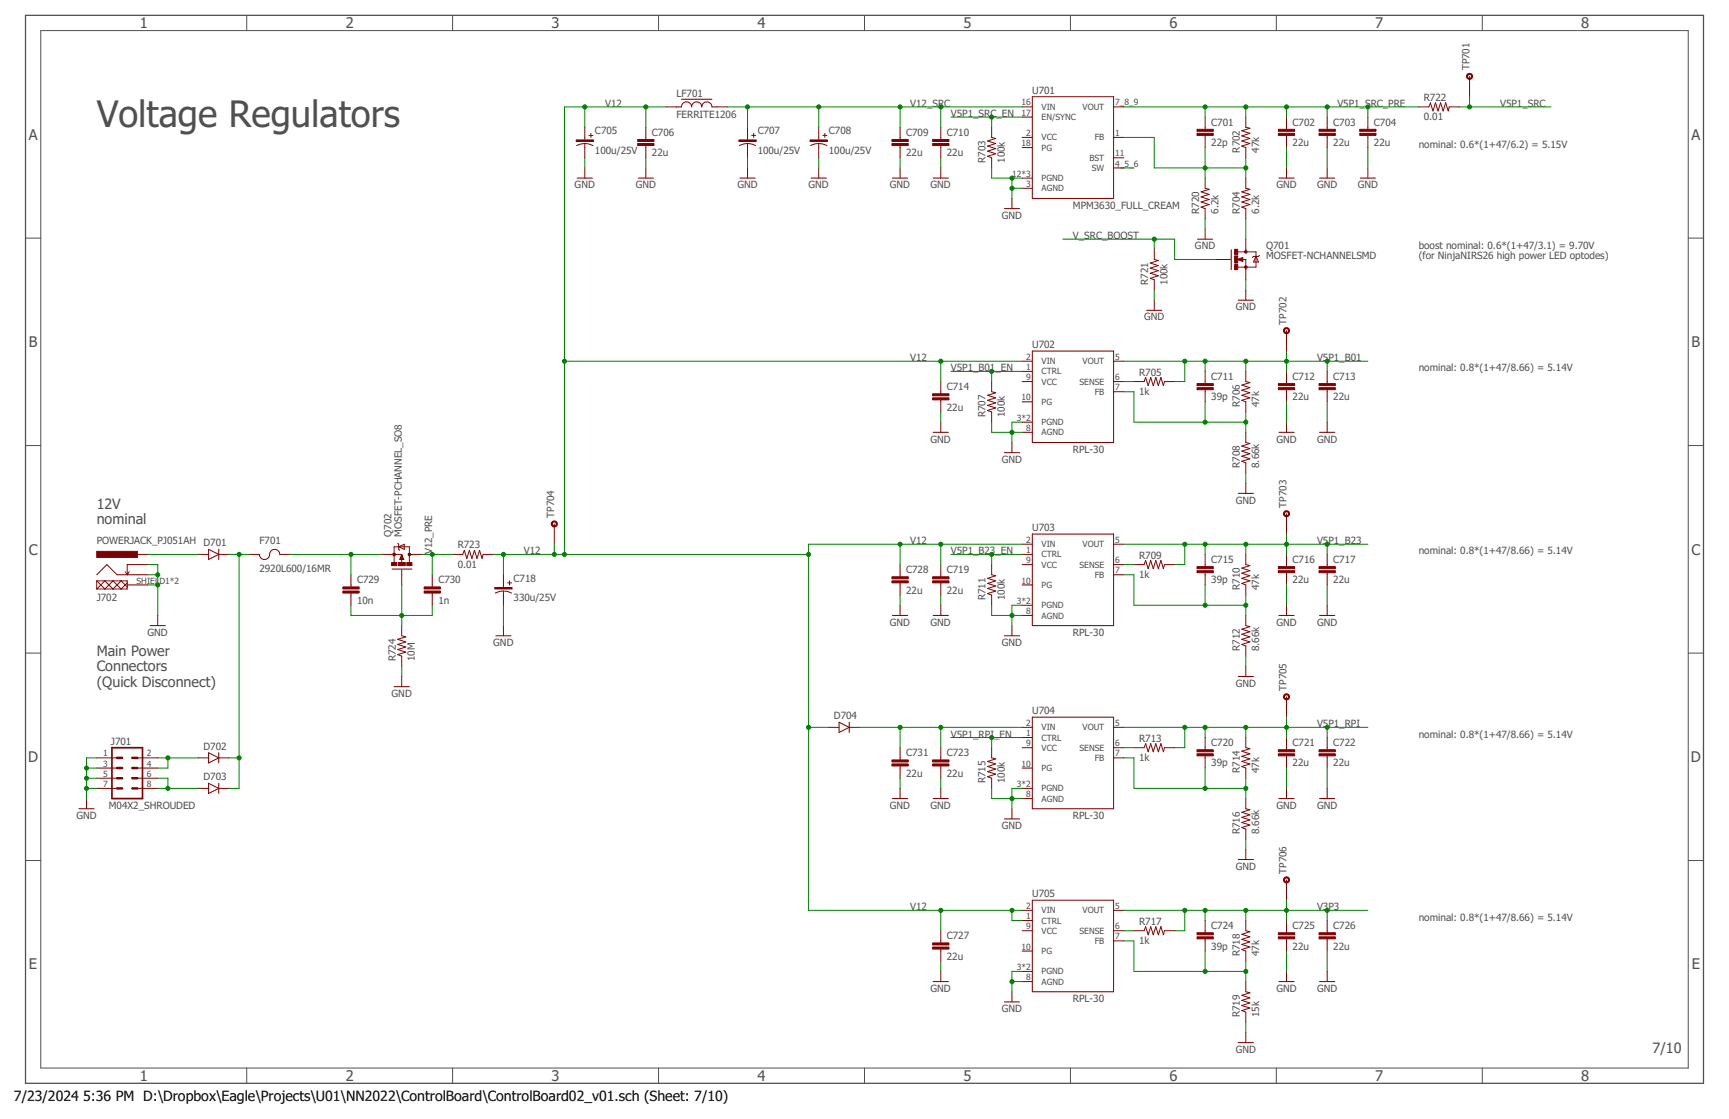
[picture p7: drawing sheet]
<svg xmlns="http://www.w3.org/2000/svg" width="432mm" height="279mm" viewBox="0 0 432 279" stroke-linecap="round" stroke-linejoin="round" font-family="sans-serif">
<path d="M6.4 3.8h419v266.7h-419z" fill="none" stroke="#505050" stroke-width=".32"/>
<g fill="none" stroke="#505050" stroke-width=".25">
<path d="M10.2 7.6h411.4v259.1h-411.4zM61.6 3.8v3.8M113 3.8v3.8M164.5 3.8v3.8M215.9 3.8v3.8M267.3 3.8v3.8M318.7 3.8v3.8M370.2 3.8v3.8M6.4 59.5h3.8M421.6 59.5h3.8M6.4 111.3h3.8M421.6 111.3h3.8"/>
<path d="M6.4 163.1h3.8M421.6 163.1h3.8M6.4 214.9h3.8M421.6 214.9h3.8M61.6 266.7v3.8M113 266.7v3.8M164.5 266.7v3.8M215.9 266.7v3.8M267.3 266.7v3.8M318.7 266.7v3.8M370.2 266.7v3.8"/>
</g>
<g fill="none" stroke="#800000" stroke-width=".25">
<path d="M367 19.1v5.1M144 36.3a4.3 4.3 0 0 1 4.1 0M146 31.8v3.3M146 35.8v3.6M147.1 33.8h1M147.6 33.3v1M161.3 31.8v3M161.3 36.3v3.1M166.4 26.7h3.8a1.27 1.27 0 0 1 1.2-1.3 1.27 1.27 0 0 1 1.3 1.3 1.27 1.27 0 0 1 1.3-1.3 1.27 1.27 0 0 1 1.3 1.3 1.27 1.27 0 0 1 1.2-1.3 1.27 1.27 0 0 1 1.3 1.3h3.8M170.2 24.8h7.6M184.7 36.3a4.3 4.3 0 0 1 4 0M186.7 31.8v3.3"/>
<path d="M186.7 35.8v3.6M187.7 33.8h1M188.2 33.3v1M202.4 36.3a4.3 4.3 0 0 1 4.1 0M204.5 31.8v3.3M204.5 35.8v3.6M205.5 33.8h1M206 33.3v1M224.8 31.8v3M224.8 36.3v3.1M234.9 31.8v3M234.9 36.3v3.1"/>
<path d="M247.6 31.8v2.5l1.1 .3-2.1 .6 2.1 .6-2.1 .7 2.1 .6-2.1 .6 2.1 .7-2.1 .6 1 .4v2.5M255.3 26.7h2.5M255.3 29.2h2.5M255.3 34.3h2.5M255.3 36.9h2.5M257.8 24.2h20.3v25.4h-20.3zM278.1 26.7h2.5M278.1 34.3h2.5M278.1 39.4h2.5M301 29.2v3.1M301 33.8v3.1M311.1 29.2v2.6l1 .2-2 .7 2 .6-2 .6 2 .7-2 .6 2 .6-2 .7 1 .4v2.5"/>
<path d="M321.3 29.2v3.1M321.3 33.8v3.1M331.4 29.2v3.1M331.4 33.8v3.1M341.6 29.2v3.1M341.6 33.8v3.1M354.3 26.7h2.5l.4-1 .7 2 .6-2 .6 2 .7-2 .6 2 .6-2 .7 2 .2-1h2.6M144.1 44.5h3.9M146 41.9v2.6M159.4 44.5h3.8M161.3 41.9v2.6M184.8 44.5h3.8"/>
<path d="M186.7 41.9v2.6M202.6 44.5h3.8M204.5 41.9v2.6M222.9 44.5h3.8M224.8 41.9v2.6M233 44.5h3.9M234.9 41.9v2.6M250.8 52.1h3.8M252.7 49.6v2.5M255.3 44.5h2.5M255.3 47h2.5M278.1 41.9h2.5"/>
<path d="M299.1 59.7h3.8M301 44.5v2.5l1 .3-2 .6 2 .6-2 .7 2 .6-2 .6 2 .7-2 .6 1 .4v2.5M301 57.2v2.5M311.1 44.5v2.5l1 .3-2 .6 2 .6-2 .7 2 .6-2 .6 2 .7-2 .6 1 .4v2.5M311.1 59.7v3.2M319.4 44.5h3.8M321.3 41.9v2.6M329.5 44.5h3.9M331.4 41.9v2.6M339.7 44.5h3.8M341.6 41.9v2.6M286.4 77.5h3.8"/>
<path d="M288.3 62.3v2.5l1 .2-2 .7 2 .6-2 .7 2 .6-2 .6 2 .7-2 .6 1 .4v2.5M288.3 75v2.5M303.5 64.8h3.8M307.5 62.4v4.9M309.1 64.8l1.3-.5v1zM309.1 62.9h4.6v3.8h-4.6M309.2 75h3.8M310.2 64.8h.9v5.1M311.1 72.4v2.6M313.7 64l.6 1.4h-1.3zM314.6 63.8l-.3 .2h-1.3l-.2 .3M234.9 95.3v3"/>
<path d="M234.9 99.8v3.1M247.6 95.3v2.5l1.1 .3-2.1 .6 2.1 .6-2.1 .6 2.1 .7-2.1 .6 2.1 .7-2.1 .6 1 .4v2.5M255.3 90.2h2.5M255.3 92.7h2.5M255.3 95.3h2.5M257.8 87.7h20.3v22.8h-20.3zM278.1 90.2h2.5M278.1 95.3h2.5M278.1 97.8h2.5M283.2 95.3h2.5l.4-1 .6 2 .7-2 .6 2 .6-2 .7 2 .6-2 .7 2 .2-1h2.5M301 92.7v3.1M301 97.3v3"/>
<path d="M311.1 92.7v2.6l1 .2-2 .7 2 .6-2 .6 2 .7-2 .6 2 .6-2 .6 1 .4v2.6M321.3 82.6v5.1M321.3 92.7v3.1M321.3 97.3v3M331.4 92.7v3.1M331.4 97.3v3M233 107.9h3.9M234.9 105.4v2.5M250.8 113h3.8M252.7 110.5v2.5M255.3 100.3h2.5M255.3 105.4h2.5"/>
<path d="M255.3 107.9h2.5M311.1 107.9v2.6l1 .2-2 .7 2 .6-2 .6 2 .7-2 .6 2 .7-2 .6 1 .4v2.5M319.4 107.9h3.8M321.3 105.4v2.5M329.5 107.9h3.9M331.4 105.4v2.5M34.3 138.4h2.6M49.6 138.4h2.5M52.1 137.2l2.5 1.2-2.5 1.3zM54.6 137.2v2.5M54.6 138.4h2.6M62.3 138.4h2.5a1.3 1.3 0 0 0 1.4 1.3 1.3 1.3 0 0 0 1.2-1.6 1.28 1.28 0 0 1 1.3-.9 1.28 1.28 0 0 1 1.2 1.2h2.5"/>
<path d="M95.3 138.4h5M99.3 135.6l.3 .3v1.3l.2 .2M99.6 136.5l1.4-.6v1.3zM100.3 139.6v.9M100.3 138.4l.5 1.3h-1zM102.2 138.4h3.2M113 138.4h2.6l.4-1 .6 2 .6-2 .7 2 .6-2 .6 2 .7-2 .6 2 .2-1h2.6M138.4 130.8v5.1M255.3 138.4h2.5M255.3 135.9h2.5M257.8 133.3h20.3v22.9h-20.3zM278.1 135.9h2.5"/>
<path d="M301 138.4v3.1M309.2 123.2h3.8M311.1 120.6v2.6M311.1 138.4v2.6l1 .2-2 .7 2 .6-2 .6 2 .7-2 .6 2 .6-2 .7 1 .3v2.6M321.3 128.3v5M321.3 138.4v3.1M331.4 138.4v3.1M24.2 143.5l2.5-2.5 2.5 2.5h7.7M24.2 145h7.6v2.1h-7.6M24.2 145v2.1M24.2 145l2 2.1 2-2.1 2 2.1 1.6-1.6M31.3 142.7l.5 .8"/>
<path d="M31.8 146h5.1M31.8 146.6l-1.6-1.6-2 2.1-2-2.1-2 2.1M32.3 142.7l-.5 .8M36.9 141h-5.1v2.5M37.5 156.2h3.8M39.4 153.7v2.5M87.7 143.5v3.1M87.7 148.1v3M97.9 142.1h5M98.4 140.4v-3.9h3.8v4M100.3 142.2v3.8M100.3 156.2v2.5l1 .3-2 .6 2 .7-2 .6 2 .6-2 .7 2 .6-2 .6 1 .4v2.6"/>
<path d="M107.9 143.5v3.1M107.9 148.1v3M123.7 148.1a4.3 4.3 0 0 1 4.1 0M123.8 158.7h3.8M125.7 143.5v3.3M125.7 147.6v3.5M125.7 156.2v2.5M126.7 145.5h1.1M127.3 145v1M222.9 153.7h3.8M224.8 141v3M224.8 145.5v3.1"/>
<path d="M224.8 151.1v2.6M233 153.7h3.9M234.9 141v3M234.9 145.5v3.1M234.9 151.1v2.6M247.6 141v2.5l1.1 .3-2.1 .6 2.1 .6-2.1 .7 2.1 .6-2.1 .6 2.1 .7-2.1 .6 1 .4v2.5M250.8 158.7h3.8M252.7 156.2v2.5M255.3 141h2.5M255.3 146h2.5M255.3 151.1h2.5M255.3 153.7h2.5"/>
<path d="M278.1 143.5h2.5M278.1 141h2.5M283.2 141h2.5l.4-1 .6 2 .7-2 .6 2 .6-2 .7 2 .6-2 .7 2 .2-1h2.5M301 143v3M311.1 153.7v2.5l1 .3-2 .6 2 .6-2 .7 2 .6-2 .6 2 .7-2 .6 1 .4v2.5M319.4 153.7h3.8M321.3 143v3M321.3 151.1v2.6M329.5 153.7h3.9M331.4 143v3M331.4 151.1v2.6M98.4 171.4h3.8"/>
<path d="M100.3 168.9v2.5M257.8 179.1h20.3v22.8h-20.3zM309.2 168.9h3.8M311.1 166.4v2.5M321.3 174v5.1M21.6 199.4v2.5M24.2 191.8h5M24.2 196.8h5M24.2 189.2h5M24.2 194.3h5M34.3 191.8h5.1M34.3 196.8h5.1"/>
<path d="M34.3 189.2h5.1M34.3 194.3h5.1M49.6 196.8h2.5M49.6 189.2h2.5M52.1 188l2.5 1.2-2.5 1.3zM52.1 195.6l2.5 1.2-2.5 1.3zM54.6 188v2.5M54.6 195.6v2.5M54.6 196.8h2.6M54.6 189.2h2.6M207 181.6h2.5M209.5 180.3l2.6 1.3-2.6 1.3z"/>
<path d="M212.1 181.6h2.5M212.1 180.3v2.6M222.9 199.4h3.8M224.8 186.7v3M224.8 191.3v3M224.8 196.8v2.6M233 199.4h3.9M234.9 186.7v3M234.9 191.3v3M234.9 196.8v2.6M247.6 186.7v2.5l1.1 .3-2.1 .6 2.1 .7-2.1 .6 2.1 .6-2.1 .7 2.1 .6-2.1 .6 1 .4v2.5M255.3 181.6h2.5"/>
<path d="M255.3 184.1h2.5M255.3 186.7h2.5M255.3 191.8h2.5M255.3 196.8h2.5M255.3 199.4h2.5M278.1 181.6h2.5M278.1 186.7h2.5M278.1 189.2h2.5M283.2 186.7h2.5l.4-1 .6 2 .7-2 .6 2 .6-2 .7 2 .6-2 .7 2 .2-1h2.5M301 184.1v3.1M301 188.7v3.1M311.1 184.1v2.6l1 .2-2 .7 2 .6-2 .6 2 .7-2 .6 2 .7-2 .6 1 .4v2.5"/>
<path d="M311.1 199.4v2.5l1 .3-2 .6 2 .7-2 .6 2 .6-2 .7 2 .6-2 .6 1 .4v2.5M319.4 199.4h3.8M321.3 184.1v3.1M321.3 188.7v3.1M321.3 196.8v2.6M329.5 199.4h3.9M331.4 184.1v3.1M331.4 188.7v3.1M331.4 196.8v2.6M19.7 201.9h3.8M250.8 204.5h3.8M252.7 201.9v2.6"/>
<path d="M309.2 214.6h3.8M311.1 212.1v2.5M321.3 219.7v5.1M234.9 232.4v3M234.9 237v3M255.3 227.3h2.5M255.3 229.8h2.5M255.3 232.4h2.5M255.3 237.5h2.5M257.8 224.8h20.3v22.8h-20.3zM278.1 227.3h2.5M278.1 232.4h2.5"/>
<path d="M278.1 234.9h2.5M283.2 232.4h2.5l.4-1 .6 2 .7-2 .6 2 .6-2 .7 2 .6-2 .7 2 .2-1h2.5M301 229.8v3.1M301 234.4v3.1M311.1 229.8v2.6l1 .2-2 .7 2 .6-2 .6 2 .7-2 .6 2 .7-2 .6 1 .4v2.5M321.3 229.8v3.1M321.3 234.4v3.1M331.4 229.8v3.1M331.4 234.4v3.1M233 245.1h3.9M234.9 242.5v2.6M250.8 250.2h3.8"/>
<path d="M252.7 247.6v2.6M255.3 242.5h2.5M255.3 245.1h2.5M311.1 245.1v2.5l1 .3-2 .6 2 .7-2 .6 2 .6-2 .7 2 .6-2 .6 1 .4v2.5M311.1 257.8v2.5M319.4 245.1h3.8M321.3 242.5v2.6M329.5 245.1h3.9M331.4 242.5v2.6M309.2 260.3h3.8"/>
</g>
<g fill="#800000" stroke="#800000" stroke-width=".25">
<path d="M232.9 35.8h4.1v.5h-4.1z"/>
<path d="M232.9 34.8h4.1v.5h-4.1z"/>
<path d="M298.9 33.3h4.1v.5h-4.1z"/>
<path d="M298.9 32.3h4.1v.5h-4.1z"/>
<path d="M319.3 33.3h4v.5h-4z"/>
<path d="M319.3 32.3h4v.5h-4z"/>
<path d="M329.4 33.3h4.1v.5h-4.1z"/>
<path d="M329.4 32.3h4.1v.5h-4.1z"/>
<path d="M24.2 137.7h10.1v1.5h-10.1z"/>
<path d="M232.9 99.3h4.1v.5h-4.1z"/>
<path d="M232.9 98.3h4.1v.5h-4.1z"/>
<path d="M298.9 96.8h4.1v.5h-4.1z"/>
<path d="M298.9 95.8h4.1v.5h-4.1z"/>
<path d="M319.3 96.8h4v.5h-4z"/>
<path d="M319.3 95.8h4v.5h-4z"/>
<path d="M329.4 96.8h4.1v.5h-4.1z"/>
<path d="M329.4 95.8h4.1v.5h-4.1z"/>
<path d="M232.9 145h4.1v.5h-4.1z"/>
<path d="M232.9 144h4.1v.5h-4.1z"/>
<path d="M298.9 142.5h4.1v.5h-4.1z"/>
<path d="M298.9 141.5h4.1v.5h-4.1z"/>
<path d="M319.3 142.5h4v.5h-4z"/>
<path d="M319.3 141.5h4v.5h-4z"/>
<path d="M329.4 142.5h4.1v.5h-4.1z"/>
<path d="M329.4 141.5h4.1v.5h-4.1z"/>
<path d="M232.9 190.8h4.1v.5h-4.1z"/>
<path d="M232.9 189.7h4.1v.5h-4.1z"/>
<path d="M298.9 188.2h4.1v.5h-4.1z"/>
<path d="M298.9 187.2h4.1v.5h-4.1z"/>
<path d="M319.3 188.2h4v.5h-4z"/>
<path d="M319.3 187.2h4v.5h-4z"/>
<path d="M329.4 188.2h4.1v.5h-4.1z"/>
<path d="M329.4 187.2h4.1v.5h-4.1z"/>
<path d="M232.9 236.5h4.1v.5h-4.1z"/>
<path d="M232.9 235.4h4.1v.5h-4.1z"/>
<path d="M298.9 233.9h4.1v.5h-4.1z"/>
<path d="M298.9 232.9h4.1v.5h-4.1z"/>
<path d="M319.3 233.9h4v.5h-4z"/>
<path d="M319.3 232.9h4v.5h-4z"/>
<path d="M329.4 233.9h4.1v.5h-4.1z"/>
<path d="M329.4 232.9h4.1v.5h-4.1z"/>
<path d="M222.8 35.8h4v.5h-4z"/>
<path d="M222.8 34.8h4v.5h-4z"/>
<path d="M159.3 35.8h4v.5h-4z"/>
<path d="M159.3 34.8h4v.5h-4z"/>
<path d="M339.6 33.3h4v.5h-4z"/>
<path d="M339.6 32.3h4v.5h-4z"/>
<path d="M123.6 146.7h4.3v.4h-4.3z"/>
<path d="M184.5 34.9h4.3v.4h-4.3z"/>
<path d="M143.9 34.9h4.3v.4h-4.3z"/>
<path d="M202.3 34.9h4.3v.4h-4.3z"/>
<path d="M308.3 66.1h.8v1.2h-.8z"/>
<path d="M308.3 62.3h.8v1.2h-.8z"/>
<path d="M308.3 63.9h.8v1.8h-.8z"/>
<path d="M222.8 145h4v.5h-4z"/>
<path d="M222.8 144h4v.5h-4z"/>
<path d="M101.6 140.5h1.3v.7h-1.3z"/>
<path d="M97.8 140.5h1.3v.7h-1.3z"/>
<path d="M99.4 140.5h1.8v.7h-1.8z"/>
<path d="M105.9 147.6h4.1v.5h-4.1z"/>
<path d="M105.9 146.6h4.1v.5h-4.1z"/>
<path d="M85.6 147.6h4.1v.5h-4.1z"/>
<path d="M85.6 146.6h4.1v.5h-4.1z"/>
<path d="M222.8 190.8h4v.5h-4z"/>
<path d="M222.8 189.7h4v.5h-4z"/>
</g>
<g fill="#800000" stroke="#800000" stroke-width=".25">
<path d="M366.4 18.6a.77 .77 0 0 1 1.2 0 .77 .77 0 0 1-.4 1.2 .77 .77 0 0 1-1-.7h.3a.52 .52 0 0 1 .7-.5 .52 .52 0 0 1 .2 .9 .52 .52 0 0 1-.9-.3v-.1h-.3z" fill-rule="evenodd"/>
<path d="M320.7 82.1a.76 .76 0 0 1 1.2 .1 .76 .76 0 0 1-.4 1.1 .76 .76 0 0 1-1-.7h.3a.51 .51 0 0 1 .7-.5 .51 .51 0 0 1 .2 .8 .51 .51 0 0 1-.9-.2v-.1h-.3z" fill-rule="evenodd"/>
<path d="M320.7 127.8a.76 .76 0 0 1 1.2 .1 .76 .76 0 0 1-.4 1.1 .76 .76 0 0 1-1-.7h.3a.51 .51 0 0 1 .7-.5 .51 .51 0 0 1 .2 .8 .51 .51 0 0 1-.9-.2v-.1h-.3z" fill-rule="evenodd"/>
<path d="M320.7 173.5a.76 .76 0 0 1 1.2 .1 .76 .76 0 0 1-.4 1.1 .76 .76 0 0 1-1-.7h.3a.51 .51 0 0 1 .7-.5 .51 .51 0 0 1 .2 .8 .51 .51 0 0 1-.9-.1v-.2h-.3z" fill-rule="evenodd"/>
<path d="M320.7 219.2a.76 .76 0 0 1 1.2 .1 .76 .76 0 0 1-.4 1.1 .76 .76 0 0 1-1-.7h.3a.51 .51 0 0 1 .7-.5 .51 .51 0 0 1 .2 .8 .51 .51 0 0 1-.9-.1v-.2h-.3z" fill-rule="evenodd"/>
<path d="M137.9 130.3a.76 .76 0 0 1 1.2 .1 .76 .76 0 0 1-.5 1.2 .76 .76 0 0 1-.9-.8h.2a.51 .51 0 0 1 .7-.5 .51 .51 0 0 1 .2 .8 .51 .51 0 0 1-.8-.1l-.1-.2h-.2z" fill-rule="evenodd"/>
<path d="M98.2 138.2h.5v.5h-.5z" fill-rule="evenodd"/>
<circle cx="311.1" cy="66.7" r=".33"/>
<circle cx="311.1" cy="62.9" r=".33"/>
<circle cx="102.2" cy="138.4" r=".32"/>
</g>
<path d="M310.2 64.5l-.8 .3 .8 .2v-.2h-.2M100.3 139.3v.3h-.2l.2-.9 .3 .9" fill="none" stroke="#800000" stroke-width=".32"/>
<path d="M29.2 194.3h1.3M29.2 191.8h1.3M29.2 189.2h1.3M29.2 196.8h1.3M33 194.3h1.3M33 191.8h1.3M33 189.2h1.3M33 196.8h1.3" fill="none" stroke="#800000" stroke-width=".61"/>
<path d="M28 186.7h7.6v12.7h-7.6z" fill="none" stroke="#800000" stroke-width=".42"/>
<g fill="none" stroke="#008000" stroke-width=".25">
<path d="M146 26.7v5.1M146 39.4v2.5M161.3 26.7v5.1M161.3 39.4v2.5M166.4 26.7h-25.4v111.7M181.6 26.7h73.7M186.7 26.7v5.1M186.7 39.4v2.5M204.5 26.7v5.1M204.5 39.4v2.5M224.8 26.7v5.1M224.8 39.4v2.5"/>
<path d="M234.9 26.7v5.1M234.9 39.4v2.5M237.5 29.2h17.8M247.6 29.2v2.6M280.6 34.3h7.7v7.6h22.8M280.6 26.7h73.7M301 26.7v2.5M301 36.9v7.6M311.1 26.7v2.5M311.1 39.4v5.1M321.3 26.7v2.5M321.3 36.9v5"/>
<path d="M331.4 26.7v2.5M331.4 36.9v5M341.6 26.7v2.5M341.6 36.9v5M364.5 26.7h22.8M367 24.2v2.5M247.6 41.9v2.6h7.7M252.7 44.5v5.1M252.7 47h2.6M265.4 59.7h27.9v5.1h10.2M280.6 41.9h2.6M288.3 59.7v2.6"/>
<path d="M301 54.6v2.6M311.1 54.6v5.1M288.3 72.4v2.6M311.1 69.9v2.5M141 90.2h114.3M234.9 90.2v5.1M237.5 92.7h17.8M247.6 92.7v2.6M280.6 97.8h2.6v7.6h27.9M280.6 90.2h61M280.6 95.3h2.6M295.9 90.2v5.1h-2.6"/>
<path d="M301 90.2v2.5M311.1 90.2v2.5M321.3 87.7v5M331.4 90.2v2.5M234.9 102.9v2.5M247.6 105.4v2.5h7.7M255.3 105.4h-2.6v5.1M301 100.3v5.1M311.1 102.9v5M311.1 118.1v2.5M321.3 100.3v5.1M331.4 100.3v5.1"/>
<path d="M36.9 138.4h12.7M57.2 138.4h5.1M59.7 138.4v58.4h-2.5M72.4 138.4h22.9M87.7 138.4v5.1M105.4 138.4h7.6M107.9 138.4v5.1M123.2 138.4h78.7M125.7 138.4v5.1M138.4 135.9v2.5M224.8 135.9v5.1M234.9 135.9v5.1"/>
<path d="M237.5 138.4h17.8M247.6 138.4v2.6M255.3 135.9h-53.4v91.4h53.4M280.6 135.9h61M295.9 135.9v5.1h-2.6M301 135.9v2.5M311.1 135.9v2.5M321.3 133.3v5.1M331.4 135.9v2.5M36.9 141h2.5v12.7M36.9 143.5h2.5M36.9 146h2.5"/>
<path d="M87.7 151.1v2.6h20.2v-2.6M100.3 146v10.2M125.7 151.1v5.1M224.8 148.6v2.5M234.9 148.6v2.5M247.6 151.1v2.6h7.7M255.3 151.1h-2.6v5.1M280.6 141h2.6M280.6 143.5h2.6v7.6h27.9M301 146v5.1M311.1 148.6v5.1M321.3 146v5.1"/>
<path d="M331.4 146v5.1M100.3 166.4v2.5M311.1 163.8v2.6M321.3 179.1v5M21.6 196.8h2.6M21.6 191.8h2.6M21.6 194.3h2.6M24.2 189.2h-2.6v10.2M39.4 196.8h10.2M39.4 189.2h10.2M39.4 194.3h2.5v2.5M41.9 189.2v2.6h-2.5"/>
<path d="M57.2 189.2h2.5M201.9 181.6h5.1M214.6 181.6h40.7M224.8 181.6v5.1M224.8 194.3v2.5M234.9 181.6v5.1M234.9 194.3v2.5M237.5 184.1h17.8M247.6 184.1v2.6M247.6 196.8v2.6h7.7M255.3 196.8h-2.6v5.1M280.6 189.2h2.6v7.6h27.9"/>
<path d="M280.6 181.6h61M280.6 186.7h2.6M295.9 181.6v5.1h-2.6M301 181.6v2.5M301 191.8v5M311.1 181.6v2.5M311.1 194.3v5.1M321.3 191.8v5M331.4 181.6v2.5M331.4 191.8v5M311.1 209.5v2.6M234.9 227.3v5.1"/>
<path d="M252.7 227.3v2.5h2.6M280.6 234.9h2.6v7.6h27.9M280.6 227.3h61M280.6 232.4h2.6M295.9 227.3v5.1h-2.6M301 227.3v2.5M301 237.5v5M311.1 227.3v2.5M321.3 224.8v5M321.3 237.5v5M331.4 227.3v2.5M331.4 237.5v5"/>
<path d="M234.9 240v2.5M252.7 245.1h2.6M255.3 242.5h-2.6v5.1M311.1 240v5.1M311.1 255.2v2.6"/>
</g>
<g fill="#008000" stroke="#008000" stroke-width=".25">
<circle cx="252.7" cy="44.5" r=".51"/>
<circle cx="252.7" cy="47" r=".51"/>
<circle cx="39.4" cy="143.5" r=".51"/>
<circle cx="39.4" cy="146" r=".51"/>
<circle cx="252.7" cy="107.9" r=".51"/>
<circle cx="252.7" cy="153.7" r=".51"/>
<circle cx="252.7" cy="199.4" r=".51"/>
<circle cx="252.7" cy="245.1" r=".51"/>
<circle cx="21.6" cy="191.8" r=".51"/>
<circle cx="21.6" cy="194.3" r=".51"/>
<circle cx="21.6" cy="196.8" r=".51"/>
<circle cx="234.9" cy="135.9" r=".51"/>
<circle cx="234.9" cy="90.2" r=".51"/>
<circle cx="161.3" cy="26.7" r=".51"/>
<circle cx="138.4" cy="138.4" r=".51"/>
<circle cx="141" cy="90.2" r=".51"/>
<circle cx="141" cy="138.4" r=".51"/>
<circle cx="234.9" cy="227.3" r=".51"/>
<circle cx="252.7" cy="227.3" r=".51"/>
<circle cx="201.9" cy="138.4" r=".51"/>
<circle cx="146" cy="26.7" r=".51"/>
<circle cx="224.8" cy="135.9" r=".51"/>
<circle cx="125.7" cy="138.4" r=".51"/>
<circle cx="201.9" cy="181.6" r=".51"/>
<circle cx="367" cy="26.7" r=".51"/>
<circle cx="311.1" cy="41.9" r=".51"/>
<circle cx="301" cy="41.9" r=".51"/>
<circle cx="247.6" cy="29.2" r=".51"/>
<circle cx="311.1" cy="105.4" r=".51"/>
<circle cx="301" cy="105.4" r=".51"/>
<circle cx="311.1" cy="151.1" r=".51"/>
<circle cx="301" cy="151.1" r=".51"/>
<circle cx="311.1" cy="196.8" r=".51"/>
<circle cx="301" cy="196.8" r=".51"/>
<circle cx="311.1" cy="242.5" r=".51"/>
<circle cx="301" cy="242.5" r=".51"/>
<circle cx="321.3" cy="90.2" r=".51"/>
<circle cx="311.1" cy="90.2" r=".51"/>
<circle cx="295.9" cy="90.2" r=".51"/>
<circle cx="301" cy="90.2" r=".51"/>
<circle cx="331.4" cy="90.2" r=".51"/>
<circle cx="247.6" cy="92.7" r=".51"/>
<circle cx="247.6" cy="138.4" r=".51"/>
<circle cx="321.3" cy="135.9" r=".51"/>
<circle cx="311.1" cy="135.9" r=".51"/>
<circle cx="295.9" cy="135.9" r=".51"/>
<circle cx="301" cy="135.9" r=".51"/>
<circle cx="331.4" cy="135.9" r=".51"/>
<circle cx="321.3" cy="181.6" r=".51"/>
<circle cx="311.1" cy="181.6" r=".51"/>
<circle cx="295.9" cy="181.6" r=".51"/>
<circle cx="301" cy="181.6" r=".51"/>
<circle cx="331.4" cy="181.6" r=".51"/>
<circle cx="321.3" cy="227.3" r=".51"/>
<circle cx="311.1" cy="227.3" r=".51"/>
<circle cx="295.9" cy="227.3" r=".51"/>
<circle cx="301" cy="227.3" r=".51"/>
<circle cx="331.4" cy="227.3" r=".51"/>
<circle cx="247.6" cy="184.1" r=".51"/>
<circle cx="234.9" cy="26.7" r=".51"/>
<circle cx="224.8" cy="26.7" r=".51"/>
<circle cx="186.7" cy="26.7" r=".51"/>
<circle cx="204.5" cy="26.7" r=".51"/>
<circle cx="321.3" cy="26.7" r=".51"/>
<circle cx="311.1" cy="26.7" r=".51"/>
<circle cx="301" cy="26.7" r=".51"/>
<circle cx="331.4" cy="26.7" r=".51"/>
<circle cx="341.6" cy="26.7" r=".51"/>
<circle cx="288.3" cy="59.7" r=".51"/>
<circle cx="41.9" cy="189.2" r=".51"/>
<circle cx="41.9" cy="196.8" r=".51"/>
<circle cx="59.7" cy="189.2" r=".51"/>
<circle cx="59.7" cy="138.4" r=".51"/>
<circle cx="87.7" cy="138.4" r=".51"/>
<circle cx="107.9" cy="138.4" r=".51"/>
<circle cx="100.3" cy="153.7" r=".51"/>
<circle cx="234.9" cy="181.6" r=".51"/>
<circle cx="224.8" cy="181.6" r=".51"/>
</g>
<text font-size="9.1" fill="#505050" x="24.1" y="31.8">Voltage Regulators</text>
<g font-size="3.7" fill="#505050">
<text x="34.9" y="7">1</text>
<text x="86.3" y="7">2</text>
<text x="137.8" y="7">3</text>
<text x="189.2" y="7">4</text>
<text x="240.6" y="7">5</text>
<text x="292" y="7">6</text>
<text x="343.5" y="7">7</text>
<text x="394.9" y="7">8</text>
<text x="7.2" y="34.8">A</text>
<text x="422.4" y="34.8">A</text>
<text x="7.2" y="86.6">B</text>
<text x="422.4" y="86.6">B</text>
<text x="7.2" y="138.5">C</text>
<text x="422.4" y="138.5">C</text>
<text x="7" y="190.3">D</text>
<text x="422.3" y="190.3">D</text>
<text x="7.2" y="242.1">E</text>
<text x="422.5" y="242.1">E</text>
<text x="34.9" y="269.9">1</text>
<text x="86.3" y="269.9">2</text>
<text x="137.8" y="269.9">3</text>
<text x="189.2" y="269.9">4</text>
<text x="240.6" y="269.9">5</text>
<text x="292" y="269.9">6</text>
<text x="343.5" y="269.9">7</text>
<text x="394.9" y="269.9">8</text>
</g>
<g font-size="3.6" fill="#505050">
<text x="24.1" y="127">12V</text>
<text x="24.1" y="130.8">nominal</text>
<text x="24.1" y="163.8">Main Power</text>
<text x="24.1" y="167.6">Connectors</text>
<text x="24.1" y="171.4">(Quick Disconnect)</text>
<text x="412.7" y="262.9">7/10</text>
</g>
<g font-size="3.5">
<text x="3.5" y="274.9">7/23/2024</text>
<text x="20.8" y="274.9">5:36 PM D:\Dropbox\Eagle\Projects\U01\NN2022\ControlBoard\ControlBoard02_v01.sch (Sheet: 7/10)</text>
</g>
<g font-size="2.5" fill="#505050">
<text x="367" y="17.6" transform="rotate(-90 367 17.6)">TP701</text>
<text x="257.8" y="23.4">U701</text>
<text x="151.1" y="26.7">V12</text>
<text x="168.9" y="29.5">FERRITE1206</text>
<text x="168.9" y="24.2">LF701</text>
<text x="227.3" y="26.7">V12_SRC</text>
<text x="237.5" y="29.2">V5P1_SRC_EN</text>
<text x="334" y="26.7">V5P1_S</text>
<text x="342.3" y="26.7">RC_PRE</text>
<text x="355.6" y="30">0.01</text>
<text x="355.6" y="25.2">R722</text>
<text x="374.6" y="26.7">V5P1_SRC</text>
<text x="148.6" y="33.6">C705</text>
<text x="162.8" y="33.9">C706</text>
<text x="189.2" y="33.6">C707</text>
<text x="207" y="33.6">C708</text>
<text x="226.3" y="33.9">C709</text>
<text x="236.5" y="33.9">C710</text>
<text x="302.5" y="31.4">C701</text>
<text x="322.8" y="31.4">C702</text>
<text x="333" y="31.4">C703</text>
<text x="343.1" y="31.4">C704</text>
<text x="148.6" y="38.4">100u/25V</text>
<text x="162.8" y="39">22u</text>
<text x="189.2" y="38.4">100u/25V</text>
<text x="207" y="38.4">100u/25V</text>
<text x="226.3" y="39">22u</text>
<text x="236.5" y="39">22u</text>
<text x="246.1" y="40.7" transform="rotate(-90 246.1 40.7)">R703</text>
<text x="250.9" y="40.7" transform="rotate(-90 250.9 40.7)">100k</text>
<text x="302.5" y="36.5">22p</text>
<text x="309.6" y="38.1" transform="rotate(-90 309.6 38.1)">R702</text>
<text x="314.4" y="38.1" transform="rotate(-90 314.4 38.1)">47k</text>
<text x="322.8" y="36.5">22u</text>
<text x="333" y="36.5">22u</text>
<text x="343.1" y="36.5">22u</text>
<text x="354.3" y="36.9">nominal: 0.6*(1+47/6.2) = 5.15V</text>
<text x="143.5" y="47">GND</text>
<text x="158.8" y="47">GND</text>
<text x="184.2" y="47">GND</text>
<text x="201.9" y="47">GND</text>
<text x="222.2" y="47">GND</text>
<text x="232.4" y="47">GND</text>
<text x="318.8" y="47">GND</text>
<text x="328.9" y="47">GND</text>
<text x="339.1" y="47">GND</text>
<text x="268" y="52.1">MPM3630_FULL_CREAM</text>
<text x="299.5" y="53.4" transform="rotate(-90 299.5 53.4)">R720</text>
<text x="304.3" y="53.4" transform="rotate(-90 304.3 53.4)">6.2k</text>
<text x="309.6" y="53.4" transform="rotate(-90 309.6 53.4)">R704</text>
<text x="314.4" y="53.4" transform="rotate(-90 314.4 53.4)">6.2k</text>
<text x="250.2" y="54.6">GND</text>
<text x="268" y="59.7">V_SRC_BOOST</text>
<text x="298.4" y="62.2">GND</text>
<text x="316.2" y="64.8">MOSFET-NCHANNELSMD</text>
<text x="316.2" y="62.2">Q701</text>
<text x="354.3" y="62.1">boost nominal: 0.6*(1+47/3.1) = 9.70V</text>
<text x="354.3" y="64.8">(for NinjaNIRS26 high power LED optodes)</text>
<text x="286.8" y="71.1" transform="rotate(-90 286.8 71.1)">R721</text>
<text x="291.6" y="71.1" transform="rotate(-90 291.6 71.1)">100k</text>
<text x="308.6" y="77.5">GND</text>
<text x="285.7" y="80">GND</text>
<text x="321.3" y="81" transform="rotate(-90 321.3 81)">TP702</text>
<text x="257.8" y="86.9">U702</text>
<text x="227.3" y="90.2">V12</text>
<text x="237.5" y="92.7">V5P1_B01_EN</text>
<text x="284.5" y="93.8">R705</text>
<text x="302.5" y="94.9">C711</text>
<text x="322.8" y="94.9">C712</text>
<text x="328.9" y="90.2">V5P1_B01</text>
<text x="333" y="94.9">C713</text>
<text x="354.3" y="92.7">nominal: 0.8*(1+47/8.66) = 5.14V</text>
<text x="236.5" y="97.4">C714</text>
<text x="284.5" y="98.6">1k</text>
<text x="302.5" y="100">39p</text>
<text x="309.6" y="101.6" transform="rotate(-90 309.6 101.6)">R706</text>
<text x="314.4" y="101.6" transform="rotate(-90 314.4 101.6)">47k</text>
<text x="322.8" y="100">22u</text>
<text x="333" y="100">22u</text>
<text x="236.5" y="102.5">22u</text>
<text x="246.1" y="104.1" transform="rotate(-90 246.1 104.1)">R707</text>
<text x="250.9" y="104.1" transform="rotate(-90 250.9 104.1)">100k</text>
<text x="232.4" y="110.5">GND</text>
<text x="268" y="113">RPL-30</text>
<text x="318.8" y="110.5">GND</text>
<text x="328.9" y="110.5">GND</text>
<text x="250.2" y="115.6">GND</text>
<text x="309.6" y="116.8" transform="rotate(-90 309.6 116.8)">R708</text>
<text x="314.4" y="116.8" transform="rotate(-90 314.4 116.8)">8.66k</text>
<text x="308.6" y="125.7">GND</text>
<text x="138.4" y="129.3" transform="rotate(-90 138.4 129.3)">TP704</text>
<text x="321.3" y="126.8" transform="rotate(-90 321.3 126.8)">TP703</text>
<text x="24.1" y="135.9">POWERJACK_PJ051AH</text>
<text x="50.8" y="136.4">D701</text>
<text x="64.8" y="135.9">F701</text>
<text x="97.8" y="134" transform="rotate(-90 97.8 134)">Q702</text>
<text x="100.3" y="134" transform="rotate(-90 100.3 134)">MOSFET-PCHANNEL_SO8</text>
<text x="114.3" y="136.9">R723</text>
<text x="227.3" y="135.9">V12</text>
<text x="257.8" y="132.6">U703</text>
<text x="328.9" y="135.9">V5</text>
<text x="331.7" y="135.9">P1_B23</text>
<text x="64.8" y="142.8">2920L600/16MR</text>
<text x="108" y="138.4" transform="rotate(-90 108 138.4)">V12_PRE</text>
<text x="114.3" y="141.7">0.01</text>
<text x="130.8" y="138.4">V12</text>
<text x="226.3" y="143.1">C728</text>
<text x="236.5" y="143.1">C719</text>
<text x="237.5" y="138.4">V5P1_B23_EN</text>
<text x="284.5" y="139.5">R709</text>
<text x="302.5" y="140.6">C715</text>
<text x="322.8" y="140.6">C716</text>
<text x="333" y="140.6">C717</text>
<text x="354.3" y="138.4">nominal: 0.8*(1+47/8.66) = 5.14V</text>
<text x="89.2" y="145.7">C729</text>
<text x="109.5" y="145.7">C730</text>
<text x="128.3" y="145.3">C718</text>
<text x="226.3" y="148.2">22u</text>
<text x="236.5" y="148.2">22u</text>
<text x="246.1" y="149.9" transform="rotate(-90 246.1 149.9)">R711</text>
<text x="250.9" y="149.9" transform="rotate(-90 250.9 149.9)">100k</text>
<text x="284.5" y="144.3">1k</text>
<text x="302.5" y="145.7">39p</text>
<text x="309.6" y="147.3" transform="rotate(-90 309.6 147.3)">R710</text>
<text x="314.4" y="147.3" transform="rotate(-90 314.4 147.3)">47k</text>
<text x="322.8" y="145.7">22u</text>
<text x="333" y="145.7">22u</text>
<text x="24.1" y="150.1">J702</text>
<text x="89.2" y="150.8">10n</text>
<text x="109.5" y="150.8">1n</text>
<text x="128.3" y="150.1">330u/25V</text>
<text x="36.8" y="158.7">GND</text>
<text x="123.2" y="161.3">GND</text>
<text x="222.2" y="156.2">GND</text>
<text x="232.4" y="156.2">GND</text>
<text x="250.2" y="161.3">GND</text>
<text x="268" y="158.7">RPL-30</text>
<text x="318.8" y="156.2">GND</text>
<text x="328.9" y="156.2">GND</text>
<text x="98.8" y="165.1" transform="rotate(-90 98.8 165.1)">R724</text>
<text x="103.6" y="165.1" transform="rotate(-90 103.6 165.1)">10M</text>
<text x="309.6" y="162.6" transform="rotate(-90 309.6 162.6)">R712</text>
<text x="314.4" y="162.6" transform="rotate(-90 314.4 162.6)">8.66k</text>
<text x="97.8" y="174">GND</text>
<text x="308.6" y="171.4">GND</text>
<text x="321.3" y="172.5" transform="rotate(-90 321.3 172.5)">TP705</text>
<text x="208.3" y="179.6">D704</text>
<text x="257.8" y="178.3">U704</text>
<text x="27.7" y="185.9">J701</text>
<text x="237.5" y="184.1">V5P1_RPI_EN</text>
<text x="284.5" y="185.2">R713</text>
<text x="328.9" y="181.6">V5P1_RPI</text>
<text x="354.3" y="184.1">nominal: 0.8*(1+47/8.66) = 5.14V</text>
<text x="50.8" y="187.2">D702</text>
<text x="226.3" y="188.8">C731</text>
<text x="236.5" y="188.8">C723</text>
<text x="284.5" y="190">1k</text>
<text x="302.5" y="191.4">39p</text>
<text x="302.5" y="186.3">C720</text>
<text x="322.8" y="191.4">22u</text>
<text x="322.8" y="186.3">C721</text>
<text x="333" y="191.4">22u</text>
<text x="333" y="186.3">C722</text>
<text x="50.8" y="194.8">D703</text>
<text x="226.3" y="193.9">22u</text>
<text x="236.5" y="193.9">22u</text>
<text x="246.1" y="195.6" transform="rotate(-90 246.1 195.6)">R715</text>
<text x="250.9" y="195.6" transform="rotate(-90 250.9 195.6)">100k</text>
<text x="309.6" y="193" transform="rotate(-90 309.6 193)">R714</text>
<text x="314.4" y="193" transform="rotate(-90 314.4 193)">47k</text>
<text x="27.2" y="201.9">M04X2_SHROUDED</text>
<text x="222.2" y="201.9">GND</text>
<text x="232.4" y="201.9">GND</text>
<text x="318.8" y="201.9">GND</text>
<text x="328.9" y="201.9">GND</text>
<text x="19.1" y="204.5">GND</text>
<text x="250.2" y="207">GND</text>
<text x="268" y="204.5">RPL-30</text>
<text x="309.6" y="208.3" transform="rotate(-90 309.6 208.3)">R716</text>
<text x="314.4" y="208.3" transform="rotate(-90 314.4 208.3)">8.66k</text>
<text x="308.6" y="217.2">GND</text>
<text x="321.3" y="218.2" transform="rotate(-90 321.3 218.2)">TP706</text>
<text x="227.3" y="227.3">V12</text>
<text x="257.8" y="224">U705</text>
<text x="328.9" y="227.3">V3</text>
<text x="331.7" y="227.3">P3</text>
<text x="284.5" y="230.9">R717</text>
<text x="302.5" y="232">C724</text>
<text x="322.8" y="232">C725</text>
<text x="333" y="232">C726</text>
<text x="354.3" y="229.9">nominal: 0.8*(1+47/8.66) = 5.14V</text>
<text x="236.5" y="239.6">22u</text>
<text x="236.5" y="234.6">C727</text>
<text x="284.5" y="235.7">1k</text>
<text x="302.5" y="237.1">39p</text>
<text x="309.6" y="238.7" transform="rotate(-90 309.6 238.7)">R718</text>
<text x="314.4" y="238.7" transform="rotate(-90 314.4 238.7)">47k</text>
<text x="322.8" y="237.1">22u</text>
<text x="333" y="237.1">22u</text>
<text x="232.4" y="247.6">GND</text>
<text x="268" y="250.2">RPL-30</text>
<text x="318.8" y="247.6">GND</text>
<text x="328.9" y="247.6">GND</text>
<text x="250.2" y="252.7">GND</text>
<text x="309.6" y="254" transform="rotate(-90 309.6 254)">R719</text>
<text x="314.4" y="254" transform="rotate(-90 314.4 254)">15k</text>
<text x="308.6" y="262.9">GND</text>
</g>
<g font-size="2.1" fill="#505050">
<text x="255.1" y="26.3">16</text>
<text x="255.1" y="28.9">17</text>
<text x="260.1" y="27.5">VIN</text>
<text x="260.1" y="30">EN/SYNC</text>
<text x="270.4" y="27.5">VOUT</text>
<text x="278.5" y="26.3">7_8_9</text>
<text x="256.3" y="34">2</text>
<text x="260.1" y="35.1">VCC</text>
<text x="273.4" y="35.1">FB</text>
<text x="278.5" y="34">1</text>
<text x="255.1" y="36.5">18</text>
<text x="260.1" y="37.6">PG</text>
<text x="272.1" y="40.2">BST</text>
<text x="278.5" y="39">11</text>
<text x="278.5" y="41.6">4_5_6</text>
<text x="252.8" y="44.1">12*3</text>
<text x="256.3" y="46.7">3</text>
<text x="260.1" y="45.2">PGND</text>
<text x="260.1" y="47.8">AGND</text>
<text x="272.7" y="42.7">SW</text>
<text x="256.3" y="89.8">2</text>
<text x="278.5" y="89.8">5</text>
<text x="256.3" y="92.4">1</text>
<text x="256.3" y="94.9">9</text>
<text x="260.1" y="90.9">VIN</text>
<text x="260.1" y="93.5">CTRL</text>
<text x="270.4" y="90.9">VOUT</text>
<text x="278.5" y="94.9">6</text>
<text x="255.1" y="100">10</text>
<text x="260.1" y="96">VCC</text>
<text x="260.1" y="101.1">PG</text>
<text x="269.6" y="96">SENSE</text>
<text x="273.4" y="98.6">FB</text>
<text x="278.5" y="97.4">7</text>
<text x="254" y="105.1">3*2</text>
<text x="256.3" y="107.6">8</text>
<text x="260.1" y="106.2">PGND</text>
<text x="260.1" y="108.7">AGND</text>
<text x="256.3" y="135.5">2</text>
<text x="260.1" y="136.7">VIN</text>
<text x="270.4" y="136.7">VOUT</text>
<text x="278.5" y="135.5">5</text>
<text x="256.3" y="138.1">1</text>
<text x="256.3" y="140.6">9</text>
<text x="260.1" y="139.2">CTRL</text>
<text x="260.1" y="141.7">VCC</text>
<text x="269.6" y="141.7">SENSE</text>
<text x="278.5" y="140.6">6</text>
<text x="278.5" y="143.2">7</text>
<text x="34.1" y="145.7">SHIEL</text>
<text x="39.8" y="145.7">D1*2</text>
<text x="255.1" y="145.7">10</text>
<text x="260.1" y="146.8">PG</text>
<text x="273.4" y="144.3">FB</text>
<text x="254" y="150.8">3*2</text>
<text x="256.3" y="153.3">8</text>
<text x="260.1" y="151.9">PGND</text>
<text x="260.1" y="154.4">AGND</text>
<text x="256.3" y="181.2">2</text>
<text x="256.3" y="183.8">1</text>
<text x="260.1" y="182.4">VIN</text>
<text x="260.1" y="184.9">CTRL</text>
<text x="270.4" y="182.4">VOUT</text>
<text x="278.5" y="181.2">5</text>
<text x="25.7" y="188.9">1</text>
<text x="25.7" y="191.4">3</text>
<text x="36.6" y="188.9">2</text>
<text x="36.6" y="191.4">4</text>
<text x="255.1" y="191.4">10</text>
<text x="256.3" y="186.3">9</text>
<text x="260.1" y="187.4">VCC</text>
<text x="269.6" y="187.4">SENSE</text>
<text x="273.4" y="190">FB</text>
<text x="278.5" y="186.3">6</text>
<text x="278.5" y="188.9">7</text>
<text x="25.7" y="193.9">5</text>
<text x="25.7" y="196.5">7</text>
<text x="36.6" y="193.9">6</text>
<text x="36.6" y="196.5">8</text>
<text x="254" y="196.5">3*2</text>
<text x="260.1" y="192.5">PG</text>
<text x="260.1" y="197.6">PGND</text>
<text x="256.3" y="199">8</text>
<text x="260.1" y="200.1">AGND</text>
<text x="256.3" y="227">2</text>
<text x="278.5" y="227">5</text>
<text x="256.3" y="229.5">1</text>
<text x="256.3" y="232">9</text>
<text x="260.1" y="228.1">VIN</text>
<text x="260.1" y="230.6">CTRL</text>
<text x="260.1" y="233.2">VCC</text>
<text x="269.6" y="233.2">SENSE</text>
<text x="270.4" y="228.1">VOUT</text>
<text x="278.5" y="232">6</text>
<text x="255.1" y="237.1">10</text>
<text x="260.1" y="238.2">PG</text>
<text x="273.4" y="235.7">FB</text>
<text x="278.5" y="234.6">7</text>
<text x="254" y="242.2">3*2</text>
<text x="256.3" y="244.7">8</text>
<text x="260.1" y="243.3">PGND</text>
<text x="260.1" y="245.9">AGND</text>
</g>
</svg>
